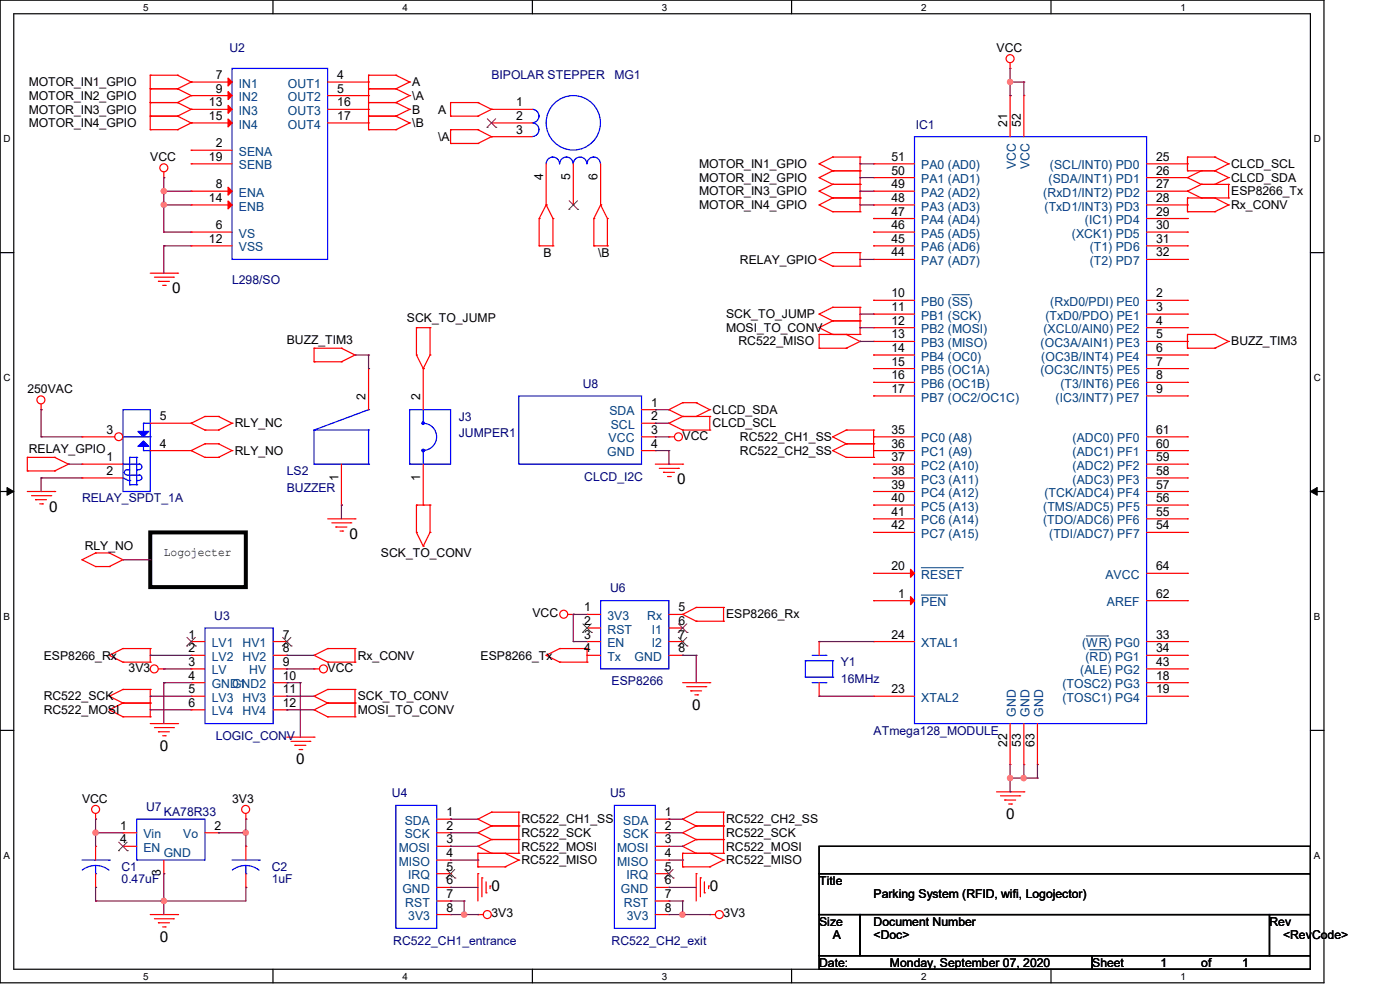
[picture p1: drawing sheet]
<svg xmlns="http://www.w3.org/2000/svg" width="297mm" height="210mm" viewBox="0 0 297 210" stroke-linecap="round" stroke-linejoin="round" font-family="sans-serif">
<path d="M0 0h280.9v208.5h-280.9zM2.9 2.9h275.1v202.7h-275.1z" fill="none" stroke="#000" stroke-width=".25"/>
<g fill="#fff">
<path d="M30.4 .3h1.1v2.4h-1.1z"/>
<path d="M30.4 205.9h1.1v2.3h-1.1z"/>
</g>
<path d="M57.9 0v2.9M57.9 205.6v2.9" fill="none" stroke="#000" stroke-width=".25"/>
<g fill="#fff">
<path d="M85.4 .3h1.1v2.4h-1.1z"/>
<path d="M85.4 205.9h1.1v2.3h-1.1z"/>
</g>
<path d="M112.9 0v2.9M112.9 205.6v2.9" fill="none" stroke="#000" stroke-width=".25"/>
<g fill="#fff">
<path d="M140.4 .3h1.2v2.4h-1.2z"/>
<path d="M140.4 205.9h1.2v2.3h-1.2z"/>
</g>
<path d="M167.9 0v2.9M167.9 205.6v2.9" fill="none" stroke="#000" stroke-width=".25"/>
<g fill="#fff">
<path d="M195.4 .3h1.2v2.4h-1.2z"/>
<path d="M195.4 205.9h1.2v2.3h-1.2z"/>
</g>
<path d="M223 0v2.9M223 205.6v2.9" fill="none" stroke="#000" stroke-width=".25"/>
<g fill="#fff">
<path d="M250.4 .3h1.2v2.4h-1.2z"/>
<path d="M250.4 205.9h1.2v2.3h-1.2z"/>
<path d="M.8 28.2h1.4v2.4h-1.4z"/>
<path d="M278.7 28.2h1.5v2.4h-1.5z"/>
<path d="M.8 78.9h1.4v2.3h-1.4z"/>
<path d="M278.7 78.9h1.5v2.3h-1.5z"/>
</g>
<path d="M0 53.6h2.9M278 53.6h2.9" fill="none" stroke="#000" stroke-width=".25"/>
<g fill="#fff">
<path d="M.8 129.6h1.3v2.3h-1.3z"/>
<path d="M278.7 129.6h1.4v2.3h-1.4z"/>
</g>
<path d="M0 104.3h2.9M278 104.3h2.9" fill="none" stroke="#000" stroke-width=".25"/>
<path d="M1.5 103.4l1.4 .9-1.4 .8zM278 104.3l1.4-.9v1.7z" fill="#000" stroke="#000" stroke-width=".21"/>
<g fill="#fff">
<path d="M.8 180.3h1.3v2.3h-1.3z"/>
<path d="M278.7 180.3h1.4v2.3h-1.4z"/>
</g>
<path d="M0 154.9h2.9M278 154.9h2.9M173.8 179.5h104.2v5.8h-104.2zM173.8 185.3h104.2v8.7h-104.2zM173.8 194h8.7v8.7h-8.7zM182.5 194h86.8v8.7h-86.8zM269.3 194h8.7v8.7h-8.7zM173.8 202.7h57.9v2.9h-57.9zM231.7 202.7h46.3v2.9h-46.3z" fill="none" stroke="#000" stroke-width=".25"/>
<path d="M31.9 112.9h20.3v11.6h-20.3z" fill="none" stroke="#000" stroke-width=".85"/>
<g fill="none" stroke="#f00" stroke-width=".25">
<path d="M31.9 18.8h.1M31.9 16h.1M31.9 16h5.8M31.9 18.8h5.8M31.9 16v11.5M37.7 16h.1M37.7 18.8h.1M37.7 16l2.9 1.4M37.7 18.8l2.9 1.5M40.6 17.4h.1M40.6 17.4l-2.9 1.4M40.6 17.4h8.6"/>
<path d="M69.5 17.4h8.7M78.2 18.8h.1M78.2 16h.1M78.2 17.4h.1M78.2 16h5.8M78.2 18.8h5.8M78.2 16v11.5M84 16h.1M84 18.8h.1M84 16l2.9 1.4M84 18.8l2.9 1.5M86.9 17.4h.1"/>
<path d="M86.9 17.4l-2.9 1.4M214.3 14.5h.1M214.3 13.3v1.2M31.9 21.8h.1M31.9 24.6h.1M31.9 27.5h.1M31.9 21.8h5.8M31.9 24.6h5.8M31.9 27.5h5.8M34.8 37.7h.1M34.8 36.5v1.2M37.7 21.8h.1"/>
<path d="M37.7 24.6h.1M37.7 27.5h.1M37.7 21.8l2.9 1.4M37.7 24.6l2.9 1.5M40.6 20.3h.1M40.6 23.2h.1M40.6 26.1h.1M40.6 31.9h.1M40.6 34.8h.1M40.6 20.3l-2.9 1.5M40.6 23.2l-2.9 1.4M40.6 26.1l-2.9 1.4"/>
<path d="M40.6 20.3h8.6M40.6 23.2h8.6M40.6 26.1h8.6M40.6 31.9h8.6M40.6 34.8h8.6M69.5 20.3h8.7M69.5 23.2h8.7M69.5 26.1h8.7M78.2 21.8h.1M78.2 24.6h.1M78.2 27.5h.1M78.2 20.3h.1"/>
<path d="M78.2 23.2h.1M78.2 26.1h.1M78.2 21.8h5.8M78.2 24.6h5.8M78.2 27.5h5.8M84 21.8h.1M84 24.6h.1M84 27.5h.1M84 21.8l2.9 1.4M84 24.6l2.9 1.5M86.9 20.3h.1M86.9 23.2h.1"/>
<path d="M86.9 26.1h.1M86.9 20.3l-2.9 1.5M86.9 23.2l-2.9 1.4M86.9 26.1l-2.9 1.4M95.6 24.6h.1M95.6 21.8h.1M95.6 30.4h.1M95.6 27.5h.1M95.6 21.8h5.8M95.6 24.6h5.8M95.6 27.5h5.8M95.6 21.8v2.8"/>
<path d="M95.6 27.5v2.9M95.6 30.4h5.8M101.4 21.8h.1M101.4 24.6h.1M101.4 27.5h.1M101.4 30.4h.1M101.4 21.8l2.9 1.4M101.4 27.5l2.9 1.5M104.3 23.2h.1M104.3 29h.1M104.3 26.1h.1M104.3 23.2l-2.9 1.4"/>
<path d="M104.3 29l-2.9 1.4M104.3 23.2h8.6M104.3 26.1h8.6M104.3 29h8.6M115.9 34.8v8.7M121.6 34.8v8.7M127.4 34.8v8.7M173.8 34.8h.1M173.8 37.7h.1M173.8 34.8l2.9 1.4M173.8 37.7l2.9 1.4M176.7 33.3h.1"/>
<path d="M176.7 36.2h.1M176.7 39.1h.1M176.7 33.3l-2.9 1.5M176.7 33.3h5.8M176.7 36.2h5.8M176.7 36.2l-2.9 1.5M176.7 39.1h5.8M176.7 39.1l-2.9 1.5M182.5 33.3h.1M182.5 36.2h.1M182.5 39.1h.1M182.5 33.3v11.6"/>
<path d="M185.3 37.7h.1M185.3 34.8h.1M185.3 34.8h8.7M185.3 37.7h8.7M214.3 20.3h.1M214.3 20.3v8.7M217.2 20.3h.1M217.2 20.3v8.7M243.2 34.8h8.7M243.2 37.7h8.7M251.9 37.7h.1M251.9 36.2h.1"/>
<path d="M251.9 33.3h.1M251.9 34.8h.1M251.9 33.3h5.8M251.9 36.2h5.8M251.9 33.3v2.9M251.9 37.7l2.9 1.4M254.8 39.1h.1M254.8 36.2h.1M254.8 39.1h5.8M254.8 39.1l-2.9 1.5M254.8 36.2l-2.9 1.5M257.7 36.2h.1"/>
<path d="M257.7 39.1h.1M257.7 33.3h.1M257.7 36.2l2.9 1.5M257.7 33.3l2.9 1.5M260.6 39.1h.1M260.6 37.7h.1M260.6 34.8h.1M260.6 39.1v2.9M260.6 37.7l-2.9 1.4M260.6 34.8l-2.9 1.4M31.9 58h5.8M32.8 58.8h4"/>
<path d="M33.6 59.7h.1M33.6 59.7h2.3M36.8 58.8h.1M37.7 58h.1M40.6 49.2h.1M40.6 52.2h.1M40.6 40.6h.1M40.6 43.5h.1M40.6 52.2h8.6M40.6 49.2h8.6M40.6 40.6h8.6M40.6 43.5h8.6"/>
<path d="M114.4 46.4h.1M114.4 52.2h.1M114.4 46.4v5.8M114.4 52.2h2.9M115.9 43.5h.1M115.9 43.5l-1.5 2.9M115.9 43.5l1.4 2.9M117.3 46.4h.1M117.3 52.2h.1M117.3 46.4v5.8M121.6 43.5h.1M126 46.4h.1"/>
<path d="M126 52.2h.1M126 52.2h2.9M126 46.4v5.8M127.4 43.5h.1M127.4 43.5l-1.4 2.9M127.4 43.5l1.5 2.9M128.9 46.4h.1M128.9 52.2h.1M128.9 46.4v5.8M173.8 40.6h.1M173.8 43.5h.1M173.8 55h.1"/>
<path d="M173.8 40.6l2.9 1.4M173.8 43.5l2.9 1.4M173.8 55l2.9 1.5M176.7 42h.1M176.7 44.9h.1M176.7 53.6h.1M176.7 56.5h.1M176.7 42h5.8M176.7 42l-2.9 1.5M176.7 44.9h5.8M176.7 53.6l-2.9 1.4M176.7 53.6h5.8"/>
<path d="M176.7 56.5h5.8M182.5 42h.1M182.5 44.9h.1M182.5 53.6h.1M182.5 56.5h.1M182.5 53.6v2.9M185.3 55h.1M185.3 52.2h.1M185.3 49.2h.1M185.3 46.4h.1M185.3 43.5h.1M185.3 40.6h.1"/>
<path d="M185.3 52.2h8.7M185.3 49.2h8.7M185.3 40.6h8.7M185.3 43.5h8.7M185.3 46.4h8.7M185.3 55h8.7M243.2 52.2h8.7M243.2 49.2h8.7M243.2 40.6h8.7M243.2 43.5h8.7M243.2 46.4h8.7M243.2 55h8.7"/>
<path d="M251.9 44.9h.1M251.9 42h.1M251.9 40.6h.1M251.9 43.5h.1M251.9 46.4h.1M251.9 49.2h.1M251.9 52.2h.1M251.9 55h.1M251.9 42h8.7M251.9 44.9h5.8M251.9 42v2.9M251.9 40.6l2.9 1.4"/>
<path d="M254.8 42h.1M257.7 42h.1M257.7 44.9h.1M257.7 42l2.9 1.5M260.6 43.5h.1M260.6 42h.1M260.6 43.5l-2.9 1.4M34.5 60.5h.6M35.1 60.5h.1M66.6 76.8h.1M66.6 73.9h.1M66.6 76.8h5.8"/>
<path d="M66.6 73.9v2.9M66.6 73.9h5.8M72.4 76.8h.1M72.4 73.9h.1M72.4 73.9l2.9 1.4M75.3 75.3h.1M75.3 75.3l-2.9 1.5M78.2 78.2h.1M78.2 78.2v8.7M88.3 75.3h.1M88.3 69.5h.1M88.3 69.5v5.8"/>
<path d="M88.3 75.3l1.5 2.9M88.3 69.5h2.9M89.8 78.2h.1M89.8 78.2v8.7M91.2 75.3h.1M91.2 69.5h.1M91.2 69.5v5.8M91.2 75.3l-1.4 2.9M173.8 66.6h.1M173.8 69.5h.1M173.8 73.9h.1M173.8 71h.1"/>
<path d="M173.8 66.6l2.9 1.5M173.8 71h8.7M173.8 69.5l2.9 1.5M173.8 73.9h5.7M173.8 71v2.9M176.7 65.2h.1M176.7 68.1h.1M176.7 71h.1M176.7 65.2l-2.9 1.4M176.7 65.2h5.8M176.7 68.1h5.8M176.7 68.1l-2.9 1.4"/>
<path d="M179.5 71h.1M179.5 73.9h.1M179.5 71l3 1.4M182.5 65.2h.1M182.5 68.1h.1M182.5 71h.1M182.5 72.4h.1M182.5 65.2v5.8M182.5 72.4l-3 1.5M185.3 63.7h.1M185.3 66.6h.1M185.3 69.5h.1"/>
<path d="M185.3 72.4h.1M185.3 75.3h.1M185.3 78.2h.1M185.3 69.5h8.7M185.3 63.7h8.7M185.3 66.6h8.7M185.3 72.4h8.7M185.3 75.3h8.7M185.3 78.2h8.7M243.2 69.5h8.7M243.2 63.7h8.7M243.2 66.6h8.7"/>
<path d="M243.2 72.4h8.7M243.2 75.3h8.7M243.2 78.2h8.7M251.9 73.9h.1M251.9 71h.1M251.9 63.7h.1M251.9 66.6h.1M251.9 69.5h.1M251.9 72.4h.1M251.9 75.3h.1M251.9 78.2h.1M251.9 71v2.9"/>
<path d="M251.9 71h5.8M251.9 73.9h5.8M257.7 71h.1M257.7 73.9h.1M257.7 71l2.9 1.4M260.6 72.4h.1M260.6 72.4l-2.9 1.5M5.8 99.9h.1M5.8 97h.1M5.8 97h5.8M5.8 99.9h5.8M5.8 97v2.9"/>
<path d="M8.7 86.9h.1M8.7 85.7v1.2M11.6 99.9h.1M11.6 97h.1M11.6 97l2.9 1.5M14.5 98.5h.1M14.5 98.5l-2.9 1.4M40.6 89.8h.1M40.6 95.6h.1M40.6 89.8l2.9 1.4M40.6 95.6l2.9 1.4M43.5 88.3h.1"/>
<path d="M43.5 91.2h.1M43.5 94.1h.1M43.5 97h.1M43.5 91.2h2.9M43.5 94.1h2.9M43.5 97h2.9M43.5 88.3h2.9M43.5 88.3l-2.9 1.5M43.5 94.1l-2.9 1.5M46.4 88.3h.1M46.4 91.2h.1M46.4 94.1h.1"/>
<path d="M46.4 97h.1M46.4 88.3l2.8 1.5M46.4 94.1l2.8 1.5M49.2 89.8h.1M49.2 95.6h.1M49.2 89.8l-2.8 1.4M49.2 95.6l-2.8 1.4M72.4 98.5v8.6M89.8 98.5v8.6M136.1 92.7h2.9M136.1 95.6h2.9M136.1 86.9h2.9"/>
<path d="M136.1 89.8h2.9M139 86.9h.1M139 89.8h.1M139 92.7h.1M139 95.6h.1M139 98.5h5.8M139.9 99.4h4M141.9 89.8h.1M141.9 86.9h.1M141.9 92.7h.1M141.9 89.8l2.9 1.4M141.9 86.9l2.9 1.4"/>
<path d="M141.9 92.7h1.2M143.9 99.4h.1M144.8 88.3h.1M144.8 91.2h.1M144.8 85.4h.1M144.8 98.5h.1M144.8 91.2h5.8M144.8 88.3l-2.9 1.5M144.8 88.3h5.8M144.8 85.4l-2.9 1.5M144.8 85.4h2.9M147.7 85.4h.1"/>
<path d="M147.7 88.3h.1M147.7 85.4l2.9 1.5M150.6 88.3h.1M150.6 91.2h.1M150.6 86.9h.1M150.6 88.3v2.9M150.6 86.9l-2.9 1.4M176.7 92.7h.1M176.7 95.6h.1M176.7 92.7l2.8 1.4M176.7 95.6l2.8 1.4M179.5 91.2h.1"/>
<path d="M179.5 94.1h.1M179.5 97h.1M179.5 91.2l-2.8 1.5M179.5 91.2h5.8M179.5 94.1h5.8M179.5 94.1l-2.8 1.5M179.5 97h5.8M185.3 91.2h.1M185.3 94.1h.1M185.3 97h.1M185.3 81.1h.1M185.3 84h.1"/>
<path d="M185.3 92.7h.1M185.3 95.6h.1M185.3 98.5h.1M185.3 91.2v5.8M185.3 98.5h8.7M185.3 92.7h8.7M185.3 81.1h8.7M185.3 84h8.7M185.3 95.6h8.7M243.2 98.5h8.7M243.2 92.7h8.7M243.2 81.1h8.7"/>
<path d="M243.2 84h8.7M243.2 95.6h8.7M251.9 81.1h.1M251.9 84h.1M251.9 98.5h.1M251.9 95.6h.1M251.9 92.7h.1M5.8 104.3h5.8M6.7 105.2h4.1M7.5 106h.1M7.5 106h2.4M8.4 106.9h.6"/>
<path d="M9 106.9h.1M10.8 105.2h.1M11.6 104.3h.1M17.4 118.7h.1M17.4 118.7l2.9 1.5M20.3 117.3h.1M20.3 117.3l-2.9 1.4M20.3 117.3h2.9M23.2 117.3h.1M23.2 117.3l2.9 1.4M26.1 118.7h.1M26.1 118.7l-2.9 1.5"/>
<path d="M69.5 110.1h5.8M70.4 110.9h4M71.2 111.8h.1M71.2 111.8h2.4M72.1 112.6h.6M72.4 107.1h.1M72.7 112.6h.1M74.4 110.9h.1M75.3 110.1h.1M88.3 112.9h.1M88.3 107.1h.1M88.3 112.9l1.5 3"/>
<path d="M88.3 107.1v5.8M88.3 107.1h2.9M89.8 115.9h.1M89.8 107.1h.1M91.2 112.9h.1M91.2 107.1h.1M91.2 107.1v5.8M91.2 112.9l-1.4 3M140.8 100.2h.1M140.8 100.2h2.3M141.6 101.1h.6M142.2 101.1h.1"/>
<path d="M185.3 101.4h.1M185.3 104.3h.1M185.3 107.1h.1M185.3 110.1h.1M185.3 112.9h.1M185.3 107.1h8.7M185.3 104.3h8.7M185.3 110.1h8.7M185.3 101.4h8.7M185.3 112.9h8.7M243.2 107.1h8.7M243.2 104.3h8.7"/>
<path d="M243.2 110.1h8.7M243.2 101.4h8.7M243.2 112.9h8.7M251.9 112.9h.1M251.9 110.1h.1M251.9 107.1h.1M251.9 104.3h.1M251.9 101.4h.1M20.3 120.2h.1M20.3 120.2h2.9M23.2 139h.1M23.2 120.2h.1"/>
<path d="M23.2 139l2.9 1.5M26.1 137.6h.1M26.1 137.6h5.8M26.1 137.6l-2.9 1.4M31.9 137.6h.1M31.9 137.6v2.9M40.6 136.1h.1M40.6 139h.1M40.6 136.1h2.9M40.6 139h2.9M58 136.1h2.8M58 139h2.8"/>
<path d="M60.8 136.1h.1M60.8 139h.1M66.6 139h.1M66.6 139l2.9 1.5M69.5 137.6h.1M69.5 137.6l-2.9 1.4M69.5 137.6h5.8M75.3 137.6h.1M75.3 137.6v2.9M115.9 139h.1M115.9 139l2.8 1.5M118.7 137.6h.1"/>
<path d="M118.7 137.6h5.8M118.7 137.6l-2.8 1.4M120.5 130.3h1.1M121.6 130.3h.1M124.5 137.6h.1M124.5 130.3h.1M124.5 133.2h.1M124.5 136.1h.1M124.5 139h.1M124.5 137.6v2.9M124.5 130.3h2.9M124.5 136.1h2.9"/>
<path d="M124.5 139h2.9M124.5 133.2h2.9M141.9 130.3h2.9M141.9 136.1h2.9M141.9 139h2.9M141.9 133.2h2.9M144.8 130.3h.1M144.8 133.2h.1M144.8 136.1h.1M144.8 139h.1M144.8 130.3l2.9 1.5M147.7 128.9h.1"/>
<path d="M147.7 131.8h.1M147.7 128.9l-2.9 1.4M147.7 128.9h5.8M147.7 131.8h5.8M153.5 128.9h.1M153.5 131.8h.1M153.5 128.9v2.9M173.8 136.1h.1M173.8 136.1v2.9M185.3 121.6h.1M185.3 127.4h.1M185.3 136.1h.1"/>
<path d="M185.3 136.1h8.7M185.3 121.6h8.7M185.3 127.4h8.7M243.2 136.1h8.7M243.2 139h8.7M243.2 121.6h8.7M243.2 127.4h8.7M251.9 136.1h.1M251.9 139h.1M251.9 121.6h.1M251.9 127.4h.1M23.2 147.7h.1"/>
<path d="M23.2 150.6h.1M23.2 147.7l2.9 1.4M23.2 150.6l2.9 1.5M26.1 146.3h.1M26.1 149.1h.1M26.1 152.1h.1M26.1 140.5h.1M26.1 140.5h5.8M26.1 146.3l-2.9 1.4M26.1 146.3h5.8M26.1 149.1h5.8M26.1 152.1h5.8"/>
<path d="M26.1 149.1l-2.9 1.5M31.9 146.3h.1M31.9 149.1h.1M31.9 152.1h.1M31.9 140.5h.1M31.9 146.3v5.8M31.9 153.5h5.8M32.8 154.3h4M33.6 155.2h.1M33.6 155.2h2.3M33.6 141.9h1.2M34.5 156.1h.6"/>
<path d="M34.8 141.9h.1M35.1 156.1h.1M36.8 154.3h.1M37.7 153.5h.1M40.6 141.9h.1M40.6 144.8h.1M40.6 147.7h.1M40.6 150.6h.1M40.6 144.8h2.9M40.6 141.9h2.9M40.6 147.7h2.9M40.6 150.6h2.9"/>
<path d="M58 144.8h2.8M58 141.9h2.8M58 147.7h2.8M58 150.6h2.8M60.8 141.9h.1M60.8 144.8h.1M60.8 147.7h.1M60.8 150.6h.1M60.8 156.4h5.8M61.7 157.3h4M62.6 158.1h.1M62.6 158.1h2.3"/>
<path d="M63.5 159h.5M64 159h.1M65.7 157.3h.1M66.6 147.7h.1M66.6 150.6h.1M66.6 156.4h.1M66.6 141.9h.1M66.6 147.7l2.9 1.4M66.6 150.6l2.9 1.5M66.6 141.9h1.2M69.5 140.5h.1M69.5 146.3h.1"/>
<path d="M69.5 149.1h.1M69.5 152.1h.1M69.5 140.5h5.8M69.5 146.3h5.8M69.5 149.1h5.8M69.5 146.3l-2.9 1.4M69.5 149.1l-2.9 1.5M69.5 152.1h5.8M75.3 140.5h.1M75.3 146.3h.1M75.3 149.1h.1M75.3 152.1h.1"/>
<path d="M75.3 146.3v5.8M118.7 140.5h.1M118.7 140.5h5.8M124.5 140.5h.1M144.8 144.8h5.8M145.7 145.7h4M146.6 146.6h.1M146.6 146.6h2.2M147.4 147.4h.6M148 147.4h.1M149.7 145.7h.1M150.6 144.8h.1"/>
<path d="M173.8 147.7h.1M173.8 144.8v2.9M185.3 147.7h.1M185.3 147.7h8.7M214.3 153.5v8.7M217.2 153.5v8.7M220.1 153.5v8.7M243.2 144.8h8.7M243.2 141.9h8.7M243.2 147.7h8.7M251.9 141.9h.1M251.9 144.8h.1"/>
<path d="M251.9 147.7h.1M20.3 173.8h.1M20.3 179.5h.1M20.3 172.6v1.2M20.3 179.5v3M26.1 176.7h.1M26.1 179.5h.1M26.1 176.7h2.9M26.1 179.5h2.9M43.5 176.7h2.9M46.4 176.7h.1M52.2 173.8h.1"/>
<path d="M52.2 179.5h.1M52.2 172.6v1.2M52.2 179.5v3M92.7 173.8h2.9M92.7 176.7h2.9M92.7 179.5h2.9M95.6 173.8h.1M95.6 176.7h.1M95.6 179.5h.1M101.4 173.8h.1M101.4 176.7h.1M101.4 179.5h.1"/>
<path d="M101.4 173.8l2.9 1.4M101.4 176.7l2.9 1.4M101.4 179.5l2.9 1.5M104.3 172.3h.1M104.3 175.2h.1M104.3 178.1h.1M104.3 172.3l-2.9 1.5M104.3 172.3h5.8M104.3 175.2h5.8M104.3 175.2l-2.9 1.5M104.3 178.1h5.8M104.3 178.1l-2.9 1.4"/>
<path d="M110.1 172.3h.1M110.1 175.2h.1M110.1 178.1h.1M110.1 172.3v8.7M139 173.8h2.9M139 176.7h2.9M139 179.5h2.9M141.9 173.8h.1M141.9 176.7h.1M141.9 179.5h.1M144.8 173.8h.1M144.8 176.7h.1"/>
<path d="M144.8 179.5h.1M144.8 173.8l2.9 1.4M144.8 176.7l2.9 1.4M144.8 179.5l2.9 1.5M147.7 172.3h.1M147.7 175.2h.1M147.7 178.1h.1M147.7 172.3h5.8M147.7 175.2h5.8M147.7 172.3l-2.9 1.5M147.7 178.1h5.8M147.7 175.2l-2.9 1.5"/>
<path d="M147.7 178.1l-2.9 1.4M153.5 172.3h.1M153.5 175.2h.1M153.5 178.1h.1M153.5 172.3v8.7M211.4 168h5.8M212.3 168.8h4M213.1 169.7h.1M213.1 169.7h2.4M214 170.6h.6M214.3 162.2h.1M214.6 170.6h.1"/>
<path d="M216.3 168.8h.1M217.2 168h.1M217.2 162.2h.1M220.1 162.2h.1M20.3 188.3h.1M20.3 185.3v3M31.9 194h5.8M32.8 194.9h4M33.6 195.7h.1M33.6 195.7h2.3M34.5 196.6h.6M34.8 185.3h.1"/>
<path d="M34.8 182.5v2.8M35.1 196.6h.1M36.8 194.9h.1M37.7 194h.1M52.2 188.3h.1M52.2 185.3v3M92.7 194h2.9M92.7 182.5h2.9M92.7 185.3h2.9M92.7 188.3h2.9M92.7 191.1h2.9M95.6 182.5h.1"/>
<path d="M95.6 185.3h.1M95.6 188.3h.1M95.6 191.1h.1M95.6 194h.1M101.4 183.9h.1M101.4 181h.1M101.4 185.3h.1M101.4 194h.1M101.4 181h8.7M101.4 183.9h5.7M101.4 181v2.9M101.4 185.3v5.8"/>
<path d="M101.4 194h1.1M102.2 186.2h.1M102.2 186.2v4M103.1 189.4h.1M103.1 187.1v2.3M104 188h.1M104 188v.5M104.3 181h.1M107.1 181h.1M107.1 183.9h.1M107.1 181l3 1.5M110.1 181h.1"/>
<path d="M110.1 182.5h.1M110.1 182.5l-3 1.4M139 194h2.9M139 182.5h2.9M139 185.3h2.9M139 188.3h2.9M139 191.1h2.9M141.9 182.5h.1M141.9 185.3h.1M141.9 188.3h.1M141.9 191.1h.1M141.9 194h.1"/>
<path d="M144.8 183.9h.1M144.8 181h.1M144.8 181h8.7M144.8 183.9h5.8M144.8 181v2.9M147.7 181h.1M147.7 185.3h.1M147.7 185.3v5.8M148.6 186.2h.1M148.6 186.2v4M149.4 189.4h.1M149.4 187.1v2.3"/>
<path d="M150.3 188h.1M150.3 188v.5M150.6 181h.1M150.6 183.9h.1M150.6 194h.1M150.6 181l2.9 1.5M150.6 194h1.2M153.5 181h.1M153.5 182.5h.1M153.5 182.5l-2.9 1.4"/>
<circle cx="214.3" cy="12.4" r=".85"/>
<circle cx="34.8" cy="35.6" r=".85"/>
<circle cx="8.7" cy="84.8" r=".85"/>
<circle cx="143.9" cy="92.7" r=".85"/>
<circle cx="119.6" cy="130.3" r=".85"/>
<circle cx="32.7" cy="141.9" r=".85"/>
<circle cx="68.6" cy="141.9" r=".85"/>
<circle cx="20.3" cy="171.7" r=".85"/>
<circle cx="52.1" cy="171.7" r=".85"/>
<circle cx="103.4" cy="194" r=".85"/>
<circle cx="152.6" cy="194" r=".85"/>
</g>
<g fill="none" stroke="#00f" stroke-width=".25">
<path d="M49.2 14.5h20.3v40.5h-20.3zM112.9 23.2a1.42 1.42 0 0 1 1.4 1.4 1.42 1.42 0 0 1-1.4 1.4M112.9 26.1a1.44 1.44 0 0 1 1.4 1.4 1.44 1.44 0 0 1-1.4 1.5M115.9 34.8a1.43 1.43 0 0 1 1.4-1.5 1.43 1.43 0 0 1 1.4 1.5M118.7 34.8a1.43 1.43 0 0 1 1.5-1.5 1.43 1.43 0 0 1 1.4 1.5M121.6 34.8a1.44 1.44 0 0 1 1.5-1.5 1.44 1.44 0 0 1 1.4 1.5M124.5 34.8a1.43 1.43 0 0 1 1.5-1.5 1.43 1.43 0 0 1 1.4 1.5M194 29h49.2v124.5h-49.2zM26.1 86.9h5.8v17.4h-5.8zM26.1 98.5h3.4M26.1 92.7h5.8M27 99.7h.1"/>
<path d="M27 99.7a.55 .55 0 0 0-.6 .5 .55 .55 0 0 0 .6 .6h2.5M27 99.7h.5M27.5 97h.1M27.5 97v5.8M27.5 97h1.5M29 97h.1M29 99.7h.1M29 97v5.8M29 99.7h.5M29.5 98.5h.1M29.5 98.5a.57 .57 0 0 1 .6 .5 .57 .57 0 0 1-.6 .6M30.4 89.8h.1"/>
<path d="M30.4 95.6h.1M30.4 89.8v1.7M30.4 94.7v.9M30.4 89.8h1.5M30.4 95.6h1.5M31.9 92.7h.1M31.9 89.8h.1M31.9 95.6h.1M66.6 91.2h.1M66.6 98.5h.1M66.6 98.5h11.6M66.6 91.2h11.6"/>
<path d="M66.6 91.2v7.3M78.2 98.5h.1M78.2 91.2h.1M78.2 86.9h.1M78.2 91.2v7.3M78.2 86.9l-11.6 4.3M86.9 86.9h8.7v11.6h-8.7zM89.8 89.8a2.88 2.88 0 0 1 2.8 2.9 2.88 2.88 0 0 1-2.8 2.8M89.8 89.8h.1M89.8 98.5h.1M89.8 86.9v2.9M89.8 95.6v2.9"/>
<path d="M110.1 84h26v14.5h-26zM26.1 101.4l.5 .3M26.7 101.6l.6 .3M27.3 101.9h.2M27.5 102.8h.1M27.5 101.9h.1M27.5 102.8h1.5M29 102.8h.1M29 101.9h.1M29 101.9h.5M29.5 100.8h.1M29.5 100.8a.55 .55 0 0 1 .6 .5 .55 .55 0 0 1-.6 .6"/>
<path d="M43.5 133.2h14.5v20.3h-14.5zM127.4 127.4h14.5v14.5h-14.5zM172.3 139h2.9M175.2 139h.1M170.9 140.2h.1M170.9 143.6h.1M170.9 143.6h5.8M170.9 140.2h5.8M170.9 140.2v3.4M172.3 144.8h2.9M175.2 144.8h.1M176.7 143.6h.1"/>
<path d="M176.7 140.2h.1M176.7 140.2v3.4M29 173.8h14.5v8.7h-14.5zM84 170.9h8.7v26h-8.7zM130.3 170.9h8.7v26h-8.7zM17.4 182.5h5.8M20.3 185.3h.1M20.3 183.6l1.5 .3 1.3 .7M20.3 183.6l-1.5 .2-1.3 .8M20.3 183.6v1.7M23.2 182.5h.1M49.2 182.5h5.8"/>
<path d="M52.2 185.3h.1M52.2 183.6l1.4 .3 1.4 .7M52.2 183.6l-1.6 .2-1.3 .8M52.2 183.6v1.7M55 182.5h.1"/>
<circle cx="121.6" cy="26.1" r="5.8"/>
</g>
<g fill="#f00" stroke="#f00" stroke-width=".25">
<path d="M48.4 16.6l.8 .8-.8 .8z"/>
<path d="M48.4 19.4l.8 .9-.8 .8z"/>
<path d="M48.4 22.4l.8 .8-.8 .8z"/>
<path d="M48.4 25.2l.8 .9-.8 .8z"/>
<path d="M48.4 39.7l.8 .9-.8 .8z"/>
<path d="M48.4 42.6l.8 .9-.8 .8z"/>
<path d="M193.2 120.8l.8 .8-.8 .9z"/>
<path d="M193.2 126.6l.8 .8-.8 .9z"/>
</g>
<g fill="none" stroke="#804000" stroke-width=".21">
<path d="M103.3 27h.1M103.4 25.2l1.8 1.8M105.2 25.2l-1.9 1.8M105.2 27h.1M120.7 44.4h.1M120.7 42.6l1.9 1.8M122.5 42.6l-1.8 1.8M122.6 44.4h.1M39.6 137h.1M39.7 135.2l1.8 1.8M41.4 135.2l-1.8 1.8M41.5 137h.1"/>
<path d="M59.9 137h.1M59.9 135.2l1.9 1.8M61.7 135.2l-1.8 1.8M61.8 137h.1M123.6 134.2h.1M123.7 132.3l1.8 1.9M125.4 132.3l-1.8 1.9M125.5 134.2h.1M143.9 134.2h.1M143.9 137h.1M143.9 132.3l1.9 1.9M143.9 135.2l1.9 1.8"/>
<path d="M145.7 135.2l-1.8 1.8M145.7 132.3l-1.8 1.9M145.8 134.2h.1M145.8 137h.1M25.2 178.6l1.8 1.9M27 178.6l-1.9 1.9M25.1 180.5h.1M27 180.5h.1M94.7 186.3h.1M94.7 184.4l1.8 1.9M96.5 184.4l-1.8 1.9M96.5 186.3h.1"/>
<path d="M141 186.3h.1M141 184.4l1.8 1.9M142.8 184.4l-1.8 1.9M142.8 186.3h.1"/>
</g>
<path d="M202 62.5h3.4M205.4 62.5h.1M195.5 120.4h8.7M195.5 126.2h5.3M200.8 126.2h.1M204.2 120.4h.1M230.5 134.9h4.5M231.2 137.8h3.8M235 134.9h.1M235 137.8h.1" fill="none" stroke="#004080" stroke-width=".21"/>
<g fill="#00f" stroke="#00f" stroke-width=".25">
<path d="M29.3 94.7l1.1-1.1 1.2 1.1z"/>
<path d="M29.3 91.5h2.3l-1.2 1.2z"/>
<circle cx="89.8" cy="89.8" r=".28"/>
<circle cx="89.8" cy="95.6" r=".28"/>
</g>
<circle cx="25.2" cy="92.7" r=".84" fill="#fff" stroke="#f00" stroke-width=".25"/>
<path d="M17.4 92.7h.1M17.4 98.5h.1M17.4 92.7h6.9M17.4 98.5h8.7M31.9 89.8h8.7M31.9 95.6h8.7M40.6 89.8h.1M40.6 95.6h.1M17.4 101.4h.1M17.4 101.4h8.7" fill="none" stroke="#f00" stroke-width=".25"/>
<g fill="none" stroke="#800040" stroke-width=".25">
<path d="M214.3 17.4h.1M214.3 14.5v5.8M214.3 17.4h2.9M217.2 17.4h.1M217.2 17.4v2.9M34.8 37.7h.1M34.8 37.7v11.5M182.5 34.8h.1M182.5 37.7h.1M182.5 34.8h2.8M182.5 37.7h2.8M214.3 20.3h.1"/>
<path d="M34.8 52.2h.1M34.8 49.2h.1M34.8 43.5h.1M34.8 40.6h.1M34.8 40.6h5.8M34.8 43.5h5.8M34.8 52.2h5.8M34.8 52.2v5.8M34.8 49.2h5.8M182.5 55h.1M182.5 40.6h.1M182.5 43.5h.1"/>
<path d="M182.5 55h2.8M182.5 40.6h2.8M182.5 43.5h2.8M75.3 75.3h2.9M78.2 75.3h.1M78.2 78.2h.1M78.2 75.3v2.9M182.5 66.6h.1M182.5 69.5h.1M182.5 72.4h.1M182.5 66.6h2.8M182.5 69.5h2.8"/>
<path d="M182.5 72.4h2.8M8.7 86.9h.1M8.7 92.7h.1M8.7 86.9v5.8M8.7 92.7h8.7M14.5 98.5h.1M14.5 98.5h2.9M139 92.7h.1M139 86.9h.1M139 89.8h.1M139 92.7h2.9M139 95.6h2.9"/>
<path d="M139 86.9h2.9M139 89.8h2.9M141.9 95.6h.1M141.9 98.5h.1M141.9 95.6v2.9M8.7 101.4h.1M8.7 101.4v2.9M8.7 101.4h8.7M26.1 118.7h5.8M31.9 118.7h.1M72.4 107.1h.1M72.4 107.1v3"/>
<path d="M31.9 139h.1M31.9 139h8.7M60.8 139h.1M60.8 139h5.8M121.6 136.1h.1M121.6 130.3h.1M121.6 136.1h2.9M121.6 130.3v5.8M121.6 130.3h2.9M144.8 139h.1M144.8 139h2.9M147.7 139h.1"/>
<path d="M147.7 139v5.8M173.8 136.1h.1M173.8 136.1h11.5M31.9 147.7h.1M31.9 150.6h.1M31.9 147.7h8.7M31.9 150.6h8.7M34.8 144.8h.1M34.8 141.9h.1M34.8 144.8v8.7M34.8 144.8h5.8M34.8 141.9h5.8"/>
<path d="M60.8 147.7h.1M60.8 150.6h.1M60.8 144.8h.1M60.8 141.9h.1M60.8 147.7h5.8M60.8 150.6h5.8M60.8 144.8h2.9M60.8 141.9h5.8M63.7 144.8h.1M63.7 144.8v11.6M173.8 147.7h.1M173.8 147.7h11.5"/>
<path d="M20.3 173.8h.1M20.3 176.7h.1M20.3 176.7h5.8M20.3 173.8v5.7M46.4 176.7h.1M46.4 176.7h5.8M52.2 176.7h.1M52.2 173.8h.1M52.2 173.8v5.7M95.6 173.8h.1M95.6 176.7h.1M95.6 179.5h.1"/>
<path d="M95.6 173.8h5.8M95.6 176.7h5.8M95.6 179.5h5.8M141.9 173.8h.1M141.9 176.7h.1M141.9 173.8h2.9M141.9 176.7h2.9M141.9 179.5h2.9M144.8 179.5h.1M214.3 165.1h.1M214.3 168h.1M214.3 162.2v5.8"/>
<path d="M214.3 165.1h5.8M217.2 165.1h.1M217.2 162.2v2.9M220.1 165.1h.1M220.1 162.2v2.9M20.3 188.3h.1M20.3 191.1h.1M20.3 188.3v2.8M34.8 185.3h.1M34.8 191.1h.1M34.8 185.3v8.7M52.2 188.3h.1"/>
<path d="M52.2 188.3v2.8h-31.9M95.6 188.3h.1M95.6 182.5h5.8M95.6 188.3h5.8M95.6 191.1h2.9M95.6 194h5.8M98.5 191.1h.1M98.5 194h.1M98.5 191.1v2.9M101.4 182.5h.1M101.4 194h.1M141.9 188.3h.1"/>
<path d="M141.9 182.5h2.9M141.9 188.3h5.8M141.9 191.1h2.9M141.9 194h8.7M144.8 182.5h.1M144.8 191.1h.1M144.8 194h.1M144.8 191.1v2.9M150.6 194h.1"/>
</g>
<g fill="#f0f" stroke="#f0f" stroke-width=".25">
<circle cx="34.8" cy="43.4" r=".55"/>
<circle cx="34.8" cy="40.6" r=".55"/>
<circle cx="98.5" cy="194" r=".55"/>
<circle cx="144.8" cy="194" r=".55"/>
<circle cx="52.1" cy="176.6" r=".55"/>
<circle cx="34.8" cy="191.1" r=".55"/>
<circle cx="20.3" cy="176.6" r=".55"/>
<circle cx="214.3" cy="17.4" r=".55"/>
<circle cx="214.3" cy="165.1" r=".55"/>
<circle cx="217.2" cy="165.1" r=".55"/>
</g>
<g font-size="3.2">
<text x="36.5" y="62.2">0</text>
<text x="143.6" y="102.7">0</text>
<text x="10.5" y="108.5">0</text>
<text x="74.2" y="114.3">0</text>
<text x="146.8" y="150.5">0</text>
<text x="33.9" y="159.2">0</text>
<text x="62.9" y="162.1">0</text>
<text x="213.4" y="173.7">0</text>
<text x="104.3" y="189.1">0</text>
<text x="150.6" y="189.1">0</text>
<text x="33.9" y="199.8">0</text>
</g>
<g font-size="2.6" fill="#000080">
<text x="48.7" y="11">U2</text>
<text x="104.3" y="16.8">BIPOLAR STEPPER</text>
<text x="130.3" y="16.8">MG1</text>
<text x="194.3" y="27.3">IC1</text>
<text x="49.2" y="60.3">L298/SO</text>
<text x="123.7" y="82.3">U8</text>
<text x="97.3" y="89.2">J3</text>
<text x="97.3" y="92.7">JUMPER1</text>
<text x="60.8" y="100.8">LS2</text>
<text x="124" y="102">CLCD_I2C</text>
<text x="17.4" y="106.6">RELAY_SPDT_1A</text>
<text x="60.8" y="104.3">BUZZER</text>
<text x="129.5" y="125.7">U6</text>
<text x="45.5" y="131.5">U3</text>
<text x="178.4" y="141.4">Y1</text>
<text x="129.8" y="145.4">ESP8266</text>
<text x="178.4" y="144.8">16MHz</text>
<text x="185.3" y="155.8">ATmega128_MODULE</text>
<text x="45.8" y="157">LOGIC_CONV</text>
<text x="31" y="172">U7</text>
<text x="34.8" y="173.2">KA78R33</text>
<text x="83.1" y="169.1">U4</text>
<text x="129.5" y="169.1">U5</text>
<text x="25.8" y="184.8">C1</text>
<text x="57.7" y="184.8">C2</text>
<text x="25.8" y="187.4">0.47uF</text>
<text x="57.7" y="187.4">1uF</text>
<text x="83.4" y="200.4">RC522_CH1_entrance</text>
<text x="129.8" y="200.4">RC522_CH2_exit</text>
</g>
<g font-size="2.6">
<text x="211.4" y="11">VCC</text>
<text x="45.8" y="16.8">7</text>
<text x="71.5" y="16.8">4</text>
<text x="6.1" y="18.3">MOTOR_IN1_GPIO</text>
<text x="6.1" y="21.2">MOTOR_IN2_GPIO</text>
<text x="44.3" y="22.6">13</text>
<text x="45.8" y="19.6">9</text>
<text x="71.5" y="19.6">5</text>
<text x="71.5" y="22.6">16</text>
<text x="87.5" y="18.3">A</text>
<text x="87.5" y="21.2">\A</text>
<text x="109.5" y="22.6">1</text>
<text x="6.1" y="24.1">MOTOR_IN3_GPIO</text>
<text x="6.1" y="27">MOTOR_IN4_GPIO</text>
<text x="44.3" y="25.4">15</text>
<text x="71.5" y="25.4">17</text>
<text x="87.5" y="24.1">B</text>
<text x="87.5" y="27">\B</text>
<text x="93" y="24.1">A</text>
<text x="93" y="29.8">\A</text>
<text x="109.5" y="25.4">2</text>
<text x="109.5" y="28.4">3</text>
<text x="213.7" y="27" transform="rotate(-90 213.7 27)">21</text>
<text x="216.6" y="27" transform="rotate(-90 216.6 27)">52</text>
<text x="31.9" y="34.2">VCC</text>
<text x="44.3" y="34.1">19</text>
<text x="45.8" y="31.2">2</text>
<text x="148.3" y="35.6">MOTOR_IN1_GPIO</text>
<text x="189.1" y="34.1">51</text>
<text x="245.3" y="34.1">25</text>
<text x="261.2" y="35.6">CLCD_SCL</text>
<text x="45.8" y="39.9">8</text>
<text x="115.2" y="38.2" transform="rotate(-90 115.2 38.2)">4</text>
<text x="121" y="38.2" transform="rotate(-90 121 38.2)">5</text>
<text x="126.8" y="38.2" transform="rotate(-90 126.8 38.2)">6</text>
<text x="148.3" y="38.6">MOTOR_IN2_GPIO</text>
<text x="148.3" y="41.4">MOTOR_IN3_GPIO</text>
<text x="189.1" y="39.9">49</text>
<text x="189.1" y="37">50</text>
<text x="245.3" y="37">26</text>
<text x="245.3" y="39.9">27</text>
<text x="261.2" y="41.4">ESP8266_Tx</text>
<text x="261.2" y="38.6">CLCD_SDA</text>
<text x="44.3" y="42.8">14</text>
<text x="148.3" y="44.3">MOTOR_IN4_GPIO</text>
<text x="189.1" y="45.7">47</text>
<text x="189.1" y="42.8">48</text>
<text x="245.3" y="42.8">28</text>
<text x="245.3" y="45.7">29</text>
<text x="261.2" y="44.3">Rx_CONV</text>
<text x="44.3" y="51.5">12</text>
<text x="45.8" y="48.6">6</text>
<text x="189.1" y="51.5">45</text>
<text x="189.1" y="48.6">46</text>
<text x="245.3" y="48.6">30</text>
<text x="245.3" y="51.5">31</text>
<text x="115.3" y="54.5">B</text>
<text x="126.9" y="54.5">\B</text>
<text x="157" y="55.9">RELAY_GPIO</text>
<text x="189.1" y="54.4">44</text>
<text x="245.3" y="54.4">32</text>
<text x="189.1" y="63.1">10</text>
<text x="189.1" y="66">11</text>
<text x="245.3" y="63.1">2</text>
<text x="245.3" y="66">3</text>
<text x="86.3" y="68.4">SCK_TO_JUMP</text>
<text x="154" y="67.5">SCK_TO_JUMP</text>
<text x="154" y="70.4">MOSI_TO_CONV</text>
<text x="189.1" y="68.9">12</text>
<text x="189.1" y="71.8">13</text>
<text x="245.3" y="68.9">4</text>
<text x="245.3" y="71.8">5</text>
<text x="60.8" y="73">BUZZ_TIM3</text>
<text x="156.7" y="73.3">RC522_MISO</text>
<text x="189.1" y="74.7">14</text>
<text x="189.1" y="77.6">15</text>
<text x="245.3" y="74.7">6</text>
<text x="245.3" y="77.6">7</text>
<text x="261.2" y="73.3">BUZZ_TIM3</text>
<text x="5.8" y="83.4">250VAC</text>
<text x="189.1" y="80.5">16</text>
<text x="189.1" y="83.4">17</text>
<text x="245.3" y="80.5">8</text>
<text x="245.3" y="83.4">9</text>
<text x="33.9" y="89.2">5</text>
<text x="77.6" y="84.9" transform="rotate(-90 77.6 84.9)">2</text>
<text x="89.2" y="84.9" transform="rotate(-90 89.2 84.9)">2</text>
<text x="138.1" y="86.3">1</text>
<text x="138.1" y="89.2">2</text>
<text x="151.2" y="87.8">CLCD_SDA</text>
<text x="22.6" y="92">3</text>
<text x="33.9" y="95">4</text>
<text x="49.8" y="90.7">RLY_NC</text>
<text x="138.1" y="92">3</text>
<text x="138.1" y="95">4</text>
<text x="144.8" y="93.3">VCC</text>
<text x="151.2" y="90.7">CLCD_SCL</text>
<text x="157" y="93.6">RC522_CH1_SS</text>
<text x="189.1" y="92">35</text>
<text x="189.1" y="95">36</text>
<text x="245.3" y="95">60</text>
<text x="245.3" y="92">61</text>
<text x="6.1" y="96.2">RELAY_GPIO</text>
<text x="22.6" y="97.8">1</text>
<text x="22.6" y="100.8">2</text>
<text x="49.8" y="96.5">RLY_NO</text>
<text x="71.8" y="101.9" transform="rotate(-90 71.8 101.9)">1</text>
<text x="89.2" y="101.9" transform="rotate(-90 89.2 101.9)">1</text>
<text x="157" y="96.5">RC522_CH2_SS</text>
<text x="189.1" y="97.8">37</text>
<text x="189.1" y="100.8">38</text>
<text x="245.3" y="100.8">58</text>
<text x="245.3" y="97.8">59</text>
<text x="189.1" y="103.6">39</text>
<text x="189.1" y="106.5">40</text>
<text x="245.3" y="106.5">56</text>
<text x="245.3" y="103.6">57</text>
<text x="189.1" y="109.4">41</text>
<text x="189.1" y="112.3">42</text>
<text x="245.3" y="112.3">54</text>
<text x="245.3" y="109.4">55</text>
<text x="18" y="116.7">RLY_NO</text>
<text x="34.8" y="117.9">Logojecter</text>
<text x="80.8" y="118.2">SCK_TO_CONV</text>
<text x="189.1" y="121">20</text>
<text x="245.3" y="121">64</text>
<text x="112.9" y="130.9">VCC</text>
<text x="124" y="129.7">1</text>
<text x="143.9" y="129.7">5</text>
<text x="154" y="131.2">ESP8266_Rx</text>
<text x="190.5" y="126.8">1</text>
<text x="245.3" y="126.8">62</text>
<text x="40" y="135.5">1</text>
<text x="60" y="135.5">7</text>
<text x="124" y="132.6">2</text>
<text x="124" y="135.5">3</text>
<text x="143.9" y="132.6">6</text>
<text x="143.9" y="135.5">7</text>
<text x="189.1" y="135.5">24</text>
<text x="245.3" y="135.5">33</text>
<text x="9.3" y="139.9">ESP8266_Rx</text>
<text x="27.3" y="142.5">3V3</text>
<text x="40" y="138.4">2</text>
<text x="40" y="141.3">3</text>
<text x="60" y="138.4">8</text>
<text x="60" y="141.3">9</text>
<text x="69.5" y="142.5">VCC</text>
<text x="75.9" y="139.9">Rx_CONV</text>
<text x="101.9" y="139.9">ESP8266_Tx</text>
<text x="124" y="138.4">4</text>
<text x="143.9" y="138.4">8</text>
<text x="245.3" y="138.4">34</text>
<text x="245.3" y="141.3">43</text>
<text x="9.3" y="148.6">RC522_SCK</text>
<text x="40" y="144.2">4</text>
<text x="40" y="147.1">5</text>
<text x="40" y="149.9">6</text>
<text x="60" y="144.2">10</text>
<text x="60" y="147.1">11</text>
<text x="60" y="149.9">12</text>
<text x="75.9" y="148.6">SCK_TO_CONV</text>
<text x="189.1" y="147.1">23</text>
<text x="245.3" y="144.2">18</text>
<text x="245.3" y="147.1">19</text>
<text x="9.3" y="151.5">RC522_MOSI</text>
<text x="75.9" y="151.5">MOSI_TO_CONV</text>
<text x="213.7" y="158.4" transform="rotate(-90 213.7 158.4)">22</text>
<text x="216.6" y="158.4" transform="rotate(-90 216.6 158.4)">53</text>
<text x="219.5" y="158.4" transform="rotate(-90 219.5 158.4)">63</text>
<text x="17.4" y="170.3">VCC</text>
<text x="49.2" y="170.3">3V3</text>
<text x="94.7" y="173.1">1</text>
<text x="141.1" y="173.1">1</text>
<text x="25.5" y="176">1</text>
<text x="25.5" y="178.9">4</text>
<text x="45.5" y="176">2</text>
<text x="94.7" y="176">2</text>
<text x="94.7" y="178.9">3</text>
<text x="110.6" y="174.6">RC522_CH1_SS</text>
<text x="110.6" y="177.5">RC522_SCK</text>
<text x="141.1" y="176">2</text>
<text x="141.1" y="178.9">3</text>
<text x="154" y="174.6">RC522_CH2_SS</text>
<text x="154" y="177.5">RC522_SCK</text>
<text x="34.1" y="185.9" transform="rotate(-90 34.1 185.9)">3</text>
<text x="94.7" y="181.8">4</text>
<text x="94.7" y="184.7">5</text>
<text x="110.6" y="180.4">RC522_MOSI</text>
<text x="110.6" y="183.3">RC522_MISO</text>
<text x="141.1" y="181.8">4</text>
<text x="141.1" y="184.7">5</text>
<text x="154" y="180.4">RC522_MOSI</text>
<text x="154" y="183.3">RC522_MISO</text>
<text x="94.7" y="187.6">6</text>
<text x="94.7" y="190.5">7</text>
<text x="141.1" y="187.6">6</text>
<text x="141.1" y="190.5">7</text>
<text x="173.8" y="187.7">Title</text>
<text x="185.3" y="190.6">Parking System (RFID, wifi, Logojector)</text>
<text x="94.7" y="193.4">8</text>
<text x="104.3" y="194.6">3V3</text>
<text x="141.1" y="193.4">8</text>
<text x="153.5" y="194.6">3V3</text>
<text x="173.8" y="196.3">Size</text>
<text x="185.3" y="196.3">Document Number</text>
<text x="269.3" y="196.3">Rev</text>
<text x="176.7" y="199.3">A</text>
<text x="185.3" y="199.3">&lt;Doc&gt;</text>
<text x="272.2" y="199.3">&lt;RevCode&gt;</text>
<text x="173.8" y="205.1">Date:</text>
<text x="188.8" y="205.1">Monday, September 07, 2020</text>
<text x="231.7" y="205.1">Sheet</text>
<text x="246.2" y="205.1">1</text>
<text x="254.8" y="205.1">of</text>
<text x="263.5" y="205.1">1</text>
</g>
<g font-size="2.6" fill="#004080">
<text x="50.7" y="18.6">IN1</text>
<text x="50.7" y="21.5">IN2</text>
<text x="61.1" y="18.6">OUT1</text>
<text x="61.1" y="21.5">OUT2</text>
<text x="50.7" y="24.4">IN3</text>
<text x="50.7" y="27.3">IN4</text>
<text x="61.1" y="24.4">OUT3</text>
<text x="61.1" y="27.3">OUT4</text>
<text x="50.7" y="33.1">SENA</text>
<text x="50.7" y="35.9">SENB</text>
<text x="195.5" y="35.9">PA0 (AD0)</text>
<text x="215.5" y="35.9" transform="rotate(-90 215.5 35.9)">VCC</text>
<text x="218.4" y="35.9" transform="rotate(-90 218.4 35.9)">VCC</text>
<text x="222.8" y="35.9">(SCL/INT0) PD0</text>
<text x="50.7" y="41.7">ENA</text>
<text x="195.5" y="41.7">PA2 (AD2)</text>
<text x="195.5" y="38.9">PA1 (AD1)</text>
<text x="221.3" y="41.7">(RxD1/INT2) PD2</text>
<text x="222.5" y="38.9">(SDA/INT1) PD1</text>
<text x="50.7" y="44.7">ENB</text>
<text x="195.5" y="47.5">PA4 (AD4)</text>
<text x="195.5" y="44.7">PA3 (AD3)</text>
<text x="221.6" y="44.7">(TxD1/INT3) PD3</text>
<text x="230.2" y="47.5">(IC1) PD4</text>
<text x="50.7" y="50.4">VS</text>
<text x="50.7" y="53.3">VSS</text>
<text x="195.5" y="53.3">PA6 (AD6)</text>
<text x="195.5" y="50.4">PA5 (AD5)</text>
<text x="227.4" y="50.4">(XCK1) PD5</text>
<text x="231.2" y="53.3">(T1) PD6</text>
<text x="195.5" y="56.2">PA7 (AD7)</text>
<text x="231.2" y="56.2">(T2) PD7</text>
<text x="195.5" y="64.9">PB0 (SS)</text>
<text x="222.8" y="64.9">(RxD0/PDI) PE0</text>
<text x="195.5" y="67.8">PB1 (SCK)</text>
<text x="195.5" y="70.7">PB2 (MOSI)</text>
<text x="221.4" y="70.7">(XCL0/AIN0) PE2</text>
<text x="221.8" y="67.8">(TxD0/PDO) PE1</text>
<text x="195.5" y="73.6">PB3 (MISO)</text>
<text x="195.5" y="76.5">PB4 (OC0)</text>
<text x="220.8" y="73.6">(OC3A/AIN1) PE3</text>
<text x="220.9" y="76.5">(OC3B/INT4) PE4</text>
<text x="195.5" y="79.4">PB5 (OC1A)</text>
<text x="195.5" y="82.3">PB6 (OC1B)</text>
<text x="220.7" y="79.4">(OC3C/INT5) PE5</text>
<text x="225" y="82.3">(T3/INT6) PE6</text>
<text x="129.3" y="88.1">SDA</text>
<text x="195.5" y="85.2">PB7 (OC2/OC1C)</text>
<text x="223.9" y="85.2">(IC3/INT7) PE7</text>
<text x="129.1" y="93.9">VCC</text>
<text x="129.6" y="91">SCL</text>
<text x="195.5" y="93.9">PC0 (A8)</text>
<text x="227.5" y="93.9">(ADC0) PF0</text>
<text x="128.8" y="96.8">GND</text>
<text x="195.5" y="96.8">PC1 (A9)</text>
<text x="195.5" y="99.7">PC2 (A10)</text>
<text x="227.5" y="99.7">(ADC2) PF2</text>
<text x="227.5" y="96.8">(ADC1) PF1</text>
<text x="195.5" y="102.6">PC3 (A11)</text>
<text x="195.5" y="105.5">PC4 (A12)</text>
<text x="221.6" y="105.5">(TCK/ADC4) PF4</text>
<text x="227.5" y="102.6">(ADC3) PF3</text>
<text x="195.5" y="108.3">PC5 (A13)</text>
<text x="195.5" y="111.3">PC6 (A14)</text>
<text x="221.3" y="111.3">(TDO/ADC6) PF6</text>
<text x="221.3" y="108.3">(TMS/ADC5) PF5</text>
<text x="195.5" y="114.1">PC7 (A15)</text>
<text x="222.6" y="114.1">(TDI/ADC7) PF7</text>
<text x="195.5" y="122.8">RESET</text>
<text x="234.5" y="122.8">AVCC</text>
<text x="128.9" y="131.5">3V3</text>
<text x="137.3" y="131.5">Rx</text>
<text x="195.5" y="128.6">PEN</text>
<text x="234.8" y="128.6">AREF</text>
<text x="44.9" y="137.3">LV1</text>
<text x="51.4" y="137.3">HV1</text>
<text x="128.9" y="134.4">RST</text>
<text x="128.9" y="137.3">EN</text>
<text x="138.3" y="134.4">I1</text>
<text x="138.3" y="137.3">I2</text>
<text x="195.5" y="137.3">XTAL1</text>
<text x="229.6" y="137.3">(WR) PG0</text>
<text x="44.9" y="140.2">LV2</text>
<text x="44.9" y="143.1">LV</text>
<text x="51.4" y="140.2">HV2</text>
<text x="52.9" y="143.1">HV</text>
<text x="128.9" y="140.2">Tx</text>
<text x="134.6" y="140.2">GND</text>
<text x="229.2" y="143.1">(ALE) PG2</text>
<text x="230.3" y="140.2">(RD) PG1</text>
<text x="44.9" y="146">GND1</text>
<text x="44.9" y="148.9">LV3</text>
<text x="49.2" y="146">GND2</text>
<text x="51.4" y="148.9">HV3</text>
<text x="195.5" y="148.9">XTAL2</text>
<text x="225.4" y="146">(TOSC2) PG3</text>
<text x="225.4" y="148.9">(TOSC1) PG4</text>
<text x="44.9" y="151.8">LV4</text>
<text x="51.4" y="151.8">HV4</text>
<text x="215.5" y="152.1" transform="rotate(-90 215.5 152.1)">GND</text>
<text x="218.4" y="152.1" transform="rotate(-90 218.4 152.1)">GND</text>
<text x="221.3" y="152.1" transform="rotate(-90 221.3 152.1)">GND</text>
<text x="30.4" y="177.8">Vin</text>
<text x="38.9" y="177.8">Vo</text>
<text x="85.9" y="175">SDA</text>
<text x="85.9" y="177.8">SCK</text>
<text x="132.2" y="175">SDA</text>
<text x="132.2" y="177.8">SCK</text>
<text x="30.4" y="180.7">EN</text>
<text x="34.8" y="181.9">GND</text>
<text x="84.6" y="180.7">MOSI</text>
<text x="84.6" y="183.6">MISO</text>
<text x="130.9" y="180.7">MOSI</text>
<text x="130.9" y="183.6">MISO</text>
<text x="85.4" y="189.4">GND</text>
<text x="86.6" y="186.5">IRQ</text>
<text x="131.7" y="189.4">GND</text>
<text x="132.9" y="186.5">IRQ</text>
<text x="86" y="192.3">RST</text>
<text x="86.6" y="195.2">3V3</text>
<text x="132.3" y="192.3">RST</text>
<text x="133" y="195.2">3V3</text>
</g>
<g font-size="2.1">
<text x="30.4" y="2.2">5</text>
<text x="85.4" y="2.2">4</text>
<text x="140.4" y="2.2">3</text>
<text x="195.4" y="2.2">2</text>
<text x="250.4" y="2.2">1</text>
<text x=".8" y="30.1">D</text>
<text x="278.7" y="30.1">D</text>
<text x=".8" y="80.8">C</text>
<text x="278.7" y="80.8">C</text>
<text x=".8" y="131.5">B</text>
<text x="278.7" y="131.5">B</text>
<text x=".8" y="182.2">A</text>
<text x="278.7" y="182.2">A</text>
<text x="30.4" y="207.8">5</text>
<text x="85.4" y="207.8">4</text>
<text x="140.4" y="207.8">3</text>
<text x="195.4" y="207.8">2</text>
<text x="250.4" y="207.8">1</text>
</g>
</svg>
